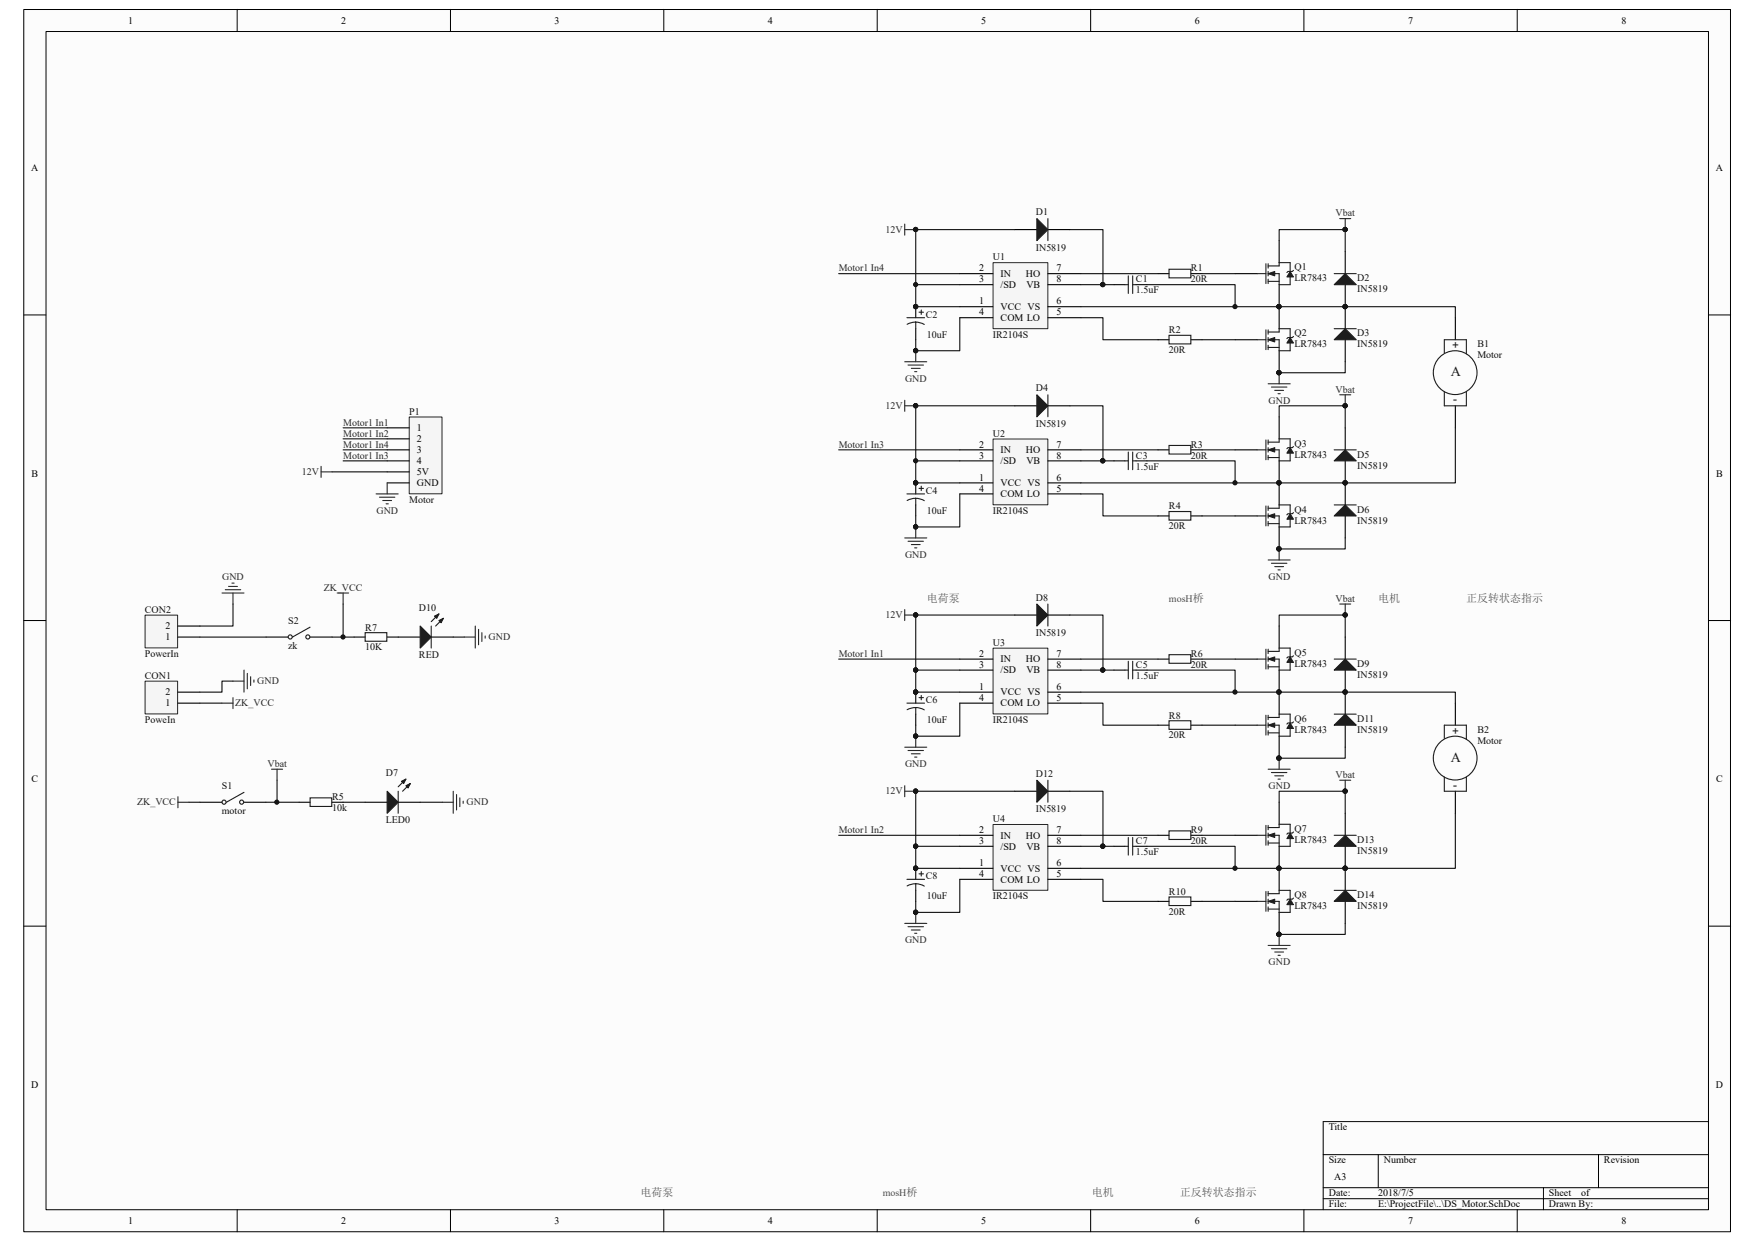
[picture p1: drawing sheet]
<svg xmlns="http://www.w3.org/2000/svg" width="297mm" height="210mm" viewBox="0 0 297 210" stroke-linecap="round" stroke-linejoin="round" font-family="sans-serif">
<path d="M4.1 1.7h288.8v206.7h-288.8z" fill="#fcfcfc"/>
<path d="M4 1.6h288.9v206.8h-288.9z" fill="none" stroke="#000" stroke-width=".17"/>
<path d="M7.8 5.4h281.3v199.3h-281.3z" fill="#fcfcfc"/>
<g fill="none" stroke="#000" stroke-width=".17">
<path d="M7.8 5.3h281.3v199.4h-281.3zM40.1 1.6v3.7M76.2 1.6v3.7M112.3 1.6v3.7M148.5 1.6v3.7M184.6 1.6v3.7M220.7 1.6v3.7M256.8 1.6v3.7M4 53.3h3.7M289.2 53.3h3.7M4 105h3.7M289.2 105h3.7"/>
<path d="M4 156.7h3.7M289.2 156.7h3.7M223.9 195.4h65.3M233.3 195.4v5.6M270.5 195.4v5.6M289.2 189.8h-65.3v14.9M40.1 204.7v3.7M76.2 204.7v3.7M112.3 204.7v3.7M148.5 204.7v3.7M184.6 204.7v3.7M220.7 204.7v3.7"/>
<path d="M223.9 201h65.3M223.9 202.9h65.3M256.8 204.7v3.7M261.2 201v3.7"/>
</g>
<path d="M24.6 115.3h5.5v5.5h-5.5z" fill="#f5f5f5"/>
<path d="M24.6 115.3h5.5v5.5h-5.5z" fill="none" stroke="#262626" stroke-width=".17"/>
<path d="M30.1 119h3.7M30.1 117.1h3.7" fill="none" stroke="#000" stroke-width=".19"/>
<path d="M39.4 115.3h1.9M41.3 113.4v3.7M41.9 114v2.6M42.4 114.5v1.5M43 115.1v.4" fill="none" stroke="#262626" stroke-width=".19"/>
<path d="M168.1 44.5h9.2v11.1h-9.2z" fill="#f5f5f5"/>
<path d="M168.1 44.4h9.2v11.2h-9.2z" fill="none" stroke="#262626" stroke-width=".17"/>
<g fill="none" stroke="#000" stroke-width=".19">
<path d="M171.8 38.9h3.7M177.3 38.9h3.8M162.4 46.3h5.6M162.4 48.2h5.6M162.4 51.9h5.6M162.4 53.8h5.6M177.3 46.3h5.6M177.3 48.2h5.6M177.3 51.9h5.6M177.3 53.8h5.6M188.5 48.2h1.9M192.3 48.2h1.8"/>
<path d="M196 46.3h1.8M196 57.5h1.8M201.6 46.3h1.8M201.6 57.5h1.8M209 46.3h3.8M209 57.5h3.8M216.5 40.7v3.7M216.5 48.2v7.4M216.5 59.4v3.7M227.7 42.6v3.7M227.7 48.2v7.4M227.7 57.5v3.7"/>
<path d="M246.3 53.8v3.7M246.3 68.7v3.7"/>
</g>
<g fill="none" stroke="#262626" stroke-width=".19">
<path d="M153.1 37.9v1.9M153.1 38.9h1.9M226.7 37h1.9M227.7 37v1.9M155 59.4v1.8M153.1 61.2h3.7M153.7 61.8h2.6M154.2 62.3h1.5M154.8 62.9h.4M214.6 64.9h3.7M215.2 65.5h2.6M215.7 66.1h1.5"/>
<path d="M216.3 66.6h.4M216.5 63.1v1.8"/>
</g>
<g fill="#0e0e0e" stroke="#0e0e0e" stroke-width=".17">
<circle cx="155" cy="59.3" r=".35"/>
<circle cx="155" cy="38.8" r=".35"/>
<circle cx="186.6" cy="48.2" r=".35"/>
<circle cx="209" cy="51.9" r=".35"/>
<circle cx="216.4" cy="51.9" r=".35"/>
<circle cx="216.4" cy="63.1" r=".35"/>
<circle cx="227.6" cy="51.9" r=".35"/>
<circle cx="227.6" cy="38.8" r=".35"/>
</g>
<path d="M141.9 46.3h20.5M182.9 53.8h3.8v3.7h9.3M182.9 46.3h13.1M186.7 48.2h1.8M194.1 48.2h14.9v3.7M203.4 46.3h5.6M203.4 57.5h5.6M227.7 61.2v1.9h-11.2" fill="none" stroke="#0e0e0e" stroke-width=".19"/>
<g fill="#1c1c1c" stroke="#1c1c1c" stroke-width=".19">
<path d="M175.5 37l1.8 1.9-1.8 1.8z"/>
<path d="M227.7 46.3l1.8 1.9h-3.7z"/>
<path d="M227.7 55.6l1.8 1.9h-3.7z"/>
</g>
<g fill="none" stroke="#1c1c1c" stroke-width=".19">
<path d="M177.3 37v3.7M190.4 48.2h.5M190.9 46.7v3M191.7 46.7v3M191.7 48.2h.6M197.8 45.6h3.7v1.4h-3.7zM197.8 56.7h3.7v1.5h-3.7zM212.8 57.5h1.4M212.8 46.3h1.4M214.2 44.6v3.4M214.2 55.8v3.4M214.6 46.3h1.9v1.9h1.8v-1.3"/>
<path d="M214.6 57.5h1.9v1.9h1.8v-1.3M214.6 45h1.9v-.6h1.8v1.5M214.6 47.6h1.9M214.6 56.2h1.9v-.6h1.8v1.5M214.6 44.6v.8M214.6 45.9v.8M214.6 47.2v.8M214.6 55.8v.8M214.6 57.1v.8M214.6 58.4v.8M214.6 58.8h1.9M218.9 45.8l-.2 .1h-.7l-.2 .2"/>
<path d="M218.9 56.9l-.2 .2h-.7l-.2 .2M225.8 46.3h3.7M225.8 55.6h3.7M244.4 59.7v-2.2h3.8v2.4M244.4 66.3v2.4h3.8v-2.4"/>
<circle cx="246.3" cy="63.1" r="3.7"/>
</g>
<g fill="#1c1c1c" stroke="#1c1c1c" stroke-width=".17">
<path d="M214.6 46.3l1.1-.4v.8z"/>
<path d="M218.3 45.9l.6 1h-1.1z"/>
<path d="M214.6 57.5l1.1-.4v.8z"/>
<path d="M218.3 57.1l.6 1h-1.1z"/>
</g>
<path d="M168.1 74.3h9.2v11.1h-9.2z" fill="#f5f5f5"/>
<path d="M168.1 74.3h9.2v11.1h-9.2z" fill="none" stroke="#262626" stroke-width=".17"/>
<g fill="none" stroke="#000" stroke-width=".19">
<path d="M162.4 76.1h5.6M162.4 78h5.6M171.8 68.7h3.7M177.3 76.1h5.6M177.3 78h5.6M177.3 68.7h3.8M188.5 78h1.9M192.3 78h1.8M196 76.1h1.8M201.6 76.1h1.8M209 76.1h3.8M216.5 70.5v3.8"/>
<path d="M216.5 78v7.4M227.7 72.4v3.7M227.7 78v7.4M162.4 81.7h5.6M162.4 83.6h5.6M177.3 81.7h5.6M177.3 83.6h5.6M196 87.3h1.8M201.6 87.3h1.8M209 87.3h3.8M216.5 89.2v3.7M227.7 87.3v3.7"/>
</g>
<g fill="none" stroke="#262626" stroke-width=".19">
<path d="M153.1 67.7v1.9M153.1 68.7h1.9M226.7 66.8h1.9M227.7 66.8v1.9M153.1 91h3.7M153.7 91.6h2.6M154.2 92.2h1.5M154.8 92.7h.4M155 89.2v1.8M214.6 94.8h3.7M215.2 95.3h2.6M215.7 95.9h1.5"/>
<path d="M216.3 96.4h.4M216.5 92.9v1.9"/>
</g>
<g fill="#0e0e0e" stroke="#0e0e0e" stroke-width=".17">
<circle cx="155" cy="89.2" r=".35"/>
<circle cx="155" cy="68.7" r=".35"/>
<circle cx="186.6" cy="78" r=".35"/>
<circle cx="209" cy="81.7" r=".35"/>
<circle cx="216.4" cy="81.7" r=".35"/>
<circle cx="216.4" cy="92.9" r=".35"/>
<circle cx="227.6" cy="81.7" r=".35"/>
<circle cx="227.6" cy="68.7" r=".35"/>
<circle cx="155" cy="78" r=".35"/>
<circle cx="155" cy="48.2" r=".35"/>
</g>
<g fill="#1c1c1c" stroke="#1c1c1c" stroke-width=".19">
<path d="M175.5 66.8l1.8 1.9-1.8 1.8z"/>
<path d="M225.8 78l1.9-1.9 1.8 1.9z"/>
<path d="M225.8 87.3l1.9-1.9 1.8 1.9z"/>
</g>
<g fill="none" stroke="#1c1c1c" stroke-width=".19">
<path d="M177.3 66.8v3.7M190.4 78h.5M190.9 76.5v3M191.7 76.5v3M191.7 78h.6M197.8 75.4h3.7v1.4h-3.7zM212.8 76.1h1.4M214.2 74.5v3.3M214.6 76.1h1.9v1.9h1.8v-1.3M214.6 74.8h1.9v-.5h1.8v1.5M214.6 77.4h1.9M214.6 74.5v.7"/>
<path d="M214.6 75.8v.7M214.6 77.1v.7M218.9 75.6l-.2 .2h-.7l-.2 .1M225.8 76.1h3.7M197.8 86.6h3.7v1.4h-3.7zM212.8 87.3h1.4M214.2 85.6v3.4M214.6 86h1.9v-.6h1.8v1.5M214.6 87.3h1.9v1.9h1.8v-1.3M214.6 85.6v.8M214.6 86.9v.8M214.6 88.2v.8"/>
<path d="M214.6 88.6h1.9M218.9 86.8l-.2 .1h-.7l-.2 .2M225.8 85.4h3.7"/>
</g>
<path d="M155 48.2h7.4M182.9 51.9h63.4v1.9M155 78h7.4M182.9 76.1h13.1M186.7 78h1.8M194.1 78h14.9v3.7M203.4 76.1h5.6M246.3 72.4v9.3h-63.4M182.9 83.6h3.8v3.7h9.3M203.4 87.3h5.6M227.7 91v1.9h-11.2" fill="none" stroke="#0e0e0e" stroke-width=".19"/>
<g fill="#1c1c1c" stroke="#1c1c1c" stroke-width=".17">
<path d="M214.6 76.1l1.1-.3v.7z"/>
<path d="M218.3 75.8l.6 .9h-1.1z"/>
<path d="M214.6 87.3l1.1-.4v.8z"/>
<path d="M218.3 86.9l.6 1h-1.1z"/>
</g>
<path d="M168.1 109.7h9.2v11.1h-9.2z" fill="#f5f5f5"/>
<path d="M168.1 109.7h9.2v11.1h-9.2z" fill="none" stroke="#262626" stroke-width=".17"/>
<g fill="none" stroke="#000" stroke-width=".19">
<path d="M162.4 111.5h5.6M162.4 113.4h5.6M162.4 117.1h5.6M162.4 119h5.6M171.8 104.1h3.7M177.3 111.5h5.6M177.3 113.4h5.6M177.3 117.1h5.6M177.3 119h5.6M177.3 104.1h3.8M188.5 113.4h1.9M192.3 113.4h1.8"/>
<path d="M196 111.5h1.8M201.6 111.5h1.8M209 111.5h3.8M216.5 105.9v3.8M216.5 113.4v7.5M227.7 107.8v3.7M227.7 113.4v7.5M246.3 119v3.7M196 122.7h1.8M201.6 122.7h1.8M209 122.7h3.8M216.5 124.6v3.7"/>
<path d="M227.7 122.7v3.7M246.3 133.9v3.7"/>
</g>
<g fill="none" stroke="#262626" stroke-width=".19">
<path d="M153.1 103.2v1.8M153.1 104.1h1.9M226.7 102.2h1.9M227.7 102.2v1.9M153.1 126.4h3.7M153.7 127h2.6M154.2 127.6h1.5M154.8 128.1h.4M155 124.6v1.8M214.6 130.2h3.7M215.2 130.7h2.6M215.7 131.3h1.5"/>
<path d="M216.3 131.9h.4M216.5 128.3v1.9"/>
</g>
<g fill="#0e0e0e" stroke="#0e0e0e" stroke-width=".17">
<circle cx="155" cy="124.6" r=".35"/>
<circle cx="155" cy="104.1" r=".35"/>
<circle cx="209" cy="117.1" r=".35"/>
<circle cx="216.4" cy="117.1" r=".35"/>
<circle cx="216.4" cy="128.3" r=".35"/>
<circle cx="227.6" cy="117.1" r=".35"/>
<circle cx="227.6" cy="104.1" r=".35"/>
</g>
<path d="M141.9 111.5h20.5M182.9 119h3.8v3.7h9.3M182.9 111.5h13.1M194.1 113.4h14.9v3.7M203.4 111.5h5.6M203.4 122.7h5.6M227.7 126.4v1.9h-11.2" fill="none" stroke="#0e0e0e" stroke-width=".19"/>
<g fill="#1c1c1c" stroke="#1c1c1c" stroke-width=".19">
<path d="M175.5 102.2l1.8 1.9-1.8 1.8z"/>
<path d="M225.8 113.4l1.9-1.9 1.8 1.9z"/>
<path d="M225.8 122.7l1.9-1.8 1.8 1.8z"/>
</g>
<g fill="none" stroke="#1c1c1c" stroke-width=".19">
<path d="M177.3 102.2v3.7M190.4 113.4h.5M190.9 111.9v3M191.7 111.9v3M191.7 113.4h.6M197.8 110.8h3.7v1.4h-3.7zM212.8 111.5h1.4M214.2 109.9v3.3M214.6 111.5h1.9v1.9h1.8v-1.3M214.6 110.2h1.9v-.5h1.8v1.5M214.6 112.8h1.9M214.6 109.9v.7"/>
<path d="M214.6 111.2v.7M214.6 112.5v.7M218.9 111l-.2 .2h-.7l-.2 .2M225.8 111.5h3.7M197.8 122h3.7v1.4h-3.7zM212.8 122.7h1.4M214.2 121v3.4M214.6 122.7h1.9v1.9h1.8v-1.3M214.6 121.4h1.9v-.5h1.8v1.4M214.6 121v.8M214.6 122.3v.8M214.6 123.7v.7"/>
<path d="M214.6 124h1.9M218.9 122.2l-.2 .1h-.7l-.2 .2M225.8 120.9h3.7M244.4 125v-2.3h3.8v2.4M244.4 131.5v2.4h3.8v-2.4"/>
<circle cx="246.3" cy="128.3" r="3.7"/>
</g>
<g fill="#1c1c1c" stroke="#1c1c1c" stroke-width=".17">
<path d="M214.6 111.5l1.1-.3v.7z"/>
<path d="M218.3 111.2l.6 .9h-1.1z"/>
<path d="M214.6 122.7l1.1-.4v.8z"/>
<path d="M218.3 122.3l.6 1h-1.1z"/>
</g>
<path d="M168.1 139.6h9.2v11.1h-9.2z" fill="#f5f5f5"/>
<path d="M168.1 139.5h9.2v11.2h-9.2z" fill="none" stroke="#262626" stroke-width=".17"/>
<g fill="none" stroke="#000" stroke-width=".19">
<path d="M155 51.9v1.9M155 55.6v1.9M155 81.7v1.9M155 85.4v1.9M155 117.1v1.9M155 120.9v1.8M171.8 133.9h3.7M177.3 133.9h3.8M216.5 135.8v3.7M227.7 137.6v3.8M155 146.9v1.9M155 150.7v1.8"/>
<path d="M162.4 141.4h5.6M162.4 143.2h5.6M162.4 146.9h5.6M162.4 148.8h5.6M177.3 141.4h5.6M177.3 143.2h5.6M177.3 146.9h5.6M177.3 148.8h5.6M188.5 143.2h1.9M192.3 143.2h1.8M196 141.4h1.8M196 152.5h1.8"/>
<path d="M201.6 141.4h1.8M201.6 152.5h1.8M209 141.4h3.8M209 152.5h3.8M216.5 143.2v7.5M216.5 154.4v3.7M227.7 143.2v7.5M227.7 152.5v3.8"/>
</g>
<g fill="none" stroke="#262626" stroke-width=".19">
<path d="M153.1 133v1.8M153.1 133.9h1.9M226.7 132h1.9M227.7 132v1.9M153.1 156.3h3.7M153.7 156.8h2.6M154.2 157.4h1.5M154.8 157.9h.4M155 154.4v1.9M214.6 160h3.7M216.5 158.1v1.9M215.2 160.6h2.6"/>
<path d="M215.7 161.1h1.5M216.3 161.7h.4"/>
</g>
<g fill="#0e0e0e" stroke="#0e0e0e" stroke-width=".17">
<circle cx="155" cy="154.4" r=".35"/>
<circle cx="155" cy="133.9" r=".35"/>
<circle cx="209" cy="146.9" r=".35"/>
<circle cx="216.4" cy="146.9" r=".35"/>
<circle cx="216.4" cy="158.1" r=".35"/>
<circle cx="227.6" cy="146.9" r=".35"/>
<circle cx="227.6" cy="133.9" r=".35"/>
<circle cx="186.6" cy="113.4" r=".35"/>
<circle cx="186.6" cy="143.2" r=".35"/>
<circle cx="155" cy="51.9" r=".35"/>
<circle cx="155" cy="81.7" r=".35"/>
<circle cx="155" cy="117.1" r=".35"/>
<circle cx="155" cy="146.9" r=".35"/>
</g>
<g fill="#1c1c1c" stroke="#1c1c1c" stroke-width=".19">
<path d="M175.5 132l1.8 1.9-1.8 1.9z"/>
<path d="M225.8 143.2l1.9-1.8 1.8 1.8z"/>
<path d="M227.7 150.7l1.8 1.8h-3.7z"/>
</g>
<g fill="none" stroke="#1c1c1c" stroke-width=".19">
<path d="M153.5 53.8h3M155 54.5v1.1M155 54.5l.7 .1 .7 .3M155 54.5l-.8 .1-.7 .3M155.5 52.8h.8M155.9 52.5v.7M153.5 83.6h3M155 84.3v1.1M155 84.3l.7 .1 .7 .3M155 84.3l-.8 .1-.7 .3M155.5 82.7h.8M155.9 82.3v.7"/>
<path d="M153.5 119h3M155 119.7v1.2M155 119.7l.7 .1 .7 .3M155 119.7l-.8 .1-.7 .3M155.5 118.1h.8M155.9 117.7v.7M177.3 132v3.8M214.2 139.7v3.3M214.6 139.7v.7M153.5 148.8h3M155 149.6v1.1M155 149.6l.7 .1 .7 .3"/>
<path d="M155 149.6l-.8 .1-.7 .2M155.5 147.9h.8M155.9 147.5v.8M190.4 143.2h.5M190.9 141.7v3M191.7 141.7v3M191.7 143.2h.6M197.8 140.6h3.7v1.5h-3.7zM197.8 151.8h3.7v1.4h-3.7zM212.8 141.4h1.4M212.8 152.5h1.4M214.2 150.9v3.3"/>
<path d="M214.6 141.4h1.9v1.8h1.8v-1.3M214.6 140.1h1.9v-.6h1.8v1.5M214.6 142.7h1.9M214.6 151.2h1.9v-.5h1.8v1.5M214.6 152.5h1.9v1.9h1.8v-1.3M214.6 141v.7M214.6 142.3v.7M214.6 150.9v.7M214.6 152.2v.7M214.6 153.5v.7M214.6 153.8h1.9M218.9 140.8l-.2 .2h-.7l-.2 .2"/>
<path d="M218.9 152l-.2 .2h-.7l-.2 .2M225.8 141.4h3.7M225.8 150.7h3.7"/>
</g>
<path d="M141.9 76.1h20.5M182.9 117.1h63.4v1.9M186.7 113.4h1.8M246.3 137.6v9.3h-63.4M141.9 141.4h20.5M182.9 148.8h3.8v3.7h9.3M182.9 141.4h13.1M186.7 143.2h1.8M194.1 143.2h14.9v3.7M203.4 141.4h5.6M203.4 152.5h5.6M227.7 156.3v1.8h-11.2" fill="none" stroke="#0e0e0e" stroke-width=".19"/>
<g fill="#1c1c1c" stroke="#1c1c1c" stroke-width=".17">
<path d="M214.6 141.4l1.1-.4v.7z"/>
<path d="M218.3 141l.6 .9h-1.1z"/>
<path d="M214.6 152.5l1.1-.3v.7z"/>
<path d="M218.3 152.2l.6 .9h-1.1z"/>
</g>
<path d="M69.3 70.6h5.5v13h-5.5z" fill="#f5f5f5"/>
<path d="M69.3 70.6h5.5v13h-5.5z" fill="none" stroke="#262626" stroke-width=".17"/>
<g fill="none" stroke="#000" stroke-width=".19">
<path d="M65.5 72.4h3.7M65.5 74.3h3.7M65.5 76.1h3.7M65.5 78h3.7M65.5 79.9h3.7M65.5 81.7h3.7M45 107.8h3.7M52.5 107.8h3.7M59.9 107.8h1.9M65.5 107.8h5.6M73 107.8h3.7M33.8 135.8h3.8"/>
<path d="M41.3 135.8h3.7M50.6 135.8h1.9M56.2 135.8h1.9M61.8 135.8h3.7M67.4 135.8h3.7"/>
</g>
<g fill="none" stroke="#262626" stroke-width=".19">
<path d="M54.3 78.9v1.9M54.3 79.9h1.9M63.7 83.6h3.7M64.2 84.1h2.6M64.8 84.7h1.5M65.3 85.3h.4M65.5 81.7v1.9M78.6 107.8h1.8M80.4 105.9v3.8M81 106.5v2.6M81.5 107.1v1.5M82.1 107.6v.4"/>
<path d="M74.8 135.8h1.9M76.7 133.9v3.7M77.3 134.5v2.6M77.8 135v1.5M78.4 135.6v.4"/>
</g>
<g fill="none" stroke="#0e0e0e" stroke-width=".19">
<path d="M171.8 38.9h-16.8v13h7.4M56.2 79.9h9.3M58.1 72.4h7.4M58.1 74.3h7.4M58.1 76.1h7.4M58.1 78h7.4M171.8 68.7h-16.8v13h7.4M56.2 107.8h3.7M155 113.4h7.4M162.4 119v5.6h-7.4v-1.9M171.8 104.1h-16.8v13h7.4M181.1 104.1h5.6v9.3h-3.8"/>
<path d="M45 135.8h5.6M46.9 132v3.8M58.1 135.8h3.7M71.1 135.8h3.7M171.8 133.9h-16.8v9.3h7.4M216.5 135.8v-1.9h11.2v3.7"/>
</g>
<g fill="none" stroke="#1c1c1c" stroke-width=".19">
<path d="M52.5 106.1l-3 1.7M61.8 107.1h3.7v1.4h-3.7zM73 105.9v3.8M74.3 103.9l-1.3 1.3M75 104.6l-1.3 1.3M41.3 134.1l-3 1.7M52.5 135h3.6v1.5h-3.6zM67.4 133.9v3.7M68.7 131.9l-1.3 1.3M69.4 132.6l-1.3 1.3"/>
<circle cx="49.1" cy="107.8" r=".35"/>
<circle cx="52.1" cy="107.8" r=".35"/>
<circle cx="37.9" cy="135.7" r=".35"/>
<circle cx="40.9" cy="135.7" r=".35"/>
</g>
<g fill="#0e0e0e" stroke="#0e0e0e" stroke-width=".17">
<circle cx="155" cy="104.1" r=".35"/>
<circle cx="155" cy="113.4" r=".35"/>
<circle cx="155" cy="117.1" r=".35"/>
<circle cx="155" cy="124.6" r=".35"/>
<circle cx="186.6" cy="113.4" r=".35"/>
<circle cx="227.6" cy="133.9" r=".35"/>
<circle cx="155" cy="51.9" r=".35"/>
<circle cx="155" cy="38.8" r=".35"/>
<circle cx="155" cy="81.7" r=".35"/>
<circle cx="155" cy="68.7" r=".35"/>
<circle cx="155" cy="133.9" r=".35"/>
<circle cx="155" cy="143.2" r=".35"/>
<circle cx="46.8" cy="135.7" r=".35"/>
</g>
<g fill="#1c1c1c" stroke="#1c1c1c" stroke-width=".19">
<path d="M65.5 133.9l1.9 1.9-1.9 1.8z"/>
<path d="M68.7 133l.7-.4-.3 .7z"/>
<path d="M67.9 132.2l.8-.3-.4 .7z"/>
<path d="M71.1 105.9l1.9 1.9-1.9 1.9z"/>
<path d="M74.3 105l.7-.4-.3 .8z"/>
<path d="M73.5 104.3l.8-.4-.4 .7z"/>
</g>
<path d="M24.6 104.1h5.5v5.5h-5.5z" fill="#f5f5f5"/>
<path d="M24.6 104.1h5.5v5.5h-5.5z" fill="none" stroke="#262626" stroke-width=".17"/>
<path d="M30.1 107.8h3.7M30.1 105.9h3.7" fill="none" stroke="#000" stroke-width=".19"/>
<g fill="none" stroke="#0e0e0e" stroke-width=".19">
<path d="M181.1 38.9h5.6v9.3h-3.8M162.4 53.8v5.6h-7.4v-1.9M216.5 40.7v-1.8h11.2v3.7M181.1 68.7h5.6v9.3h-3.8M216.5 70.5v-1.8h11.2v3.7M162.4 83.6v5.6h-7.4v-1.9M33.8 107.8h11.2M33.8 119h3.8M39.4 102.2v3.7h-5.6M39.4 115.3h-1.8v1.8h-3.8M58.1 102.2v5.6M76.7 107.8h1.9"/>
<path d="M216.5 105.9v-1.8h11.2v3.7M32 135.8h1.8M181.1 133.9h5.6v9.3h-3.8M155 143.2v3.7h7.4M162.4 148.8v5.6h-7.4v-1.9"/>
</g>
<g fill="none" stroke="#262626" stroke-width=".19">
<path d="M38.1 99.8h2.6M38.7 99.2h1.5M39.2 98.7h.4M37.6 100.4h3.7M37.6 119h1.8M39.4 100.4v1.8M39.4 118.1v1.8M57.1 100.4h1.9M58.1 100.4v1.8M30.1 134.8v1.9M30.1 135.8h1.9M46 130.2h1.8"/>
<path d="M46.9 130.2v1.8"/>
</g>
<g fill="#0e0e0e" stroke="#0e0e0e" stroke-width=".17">
<circle cx="58" cy="107.8" r=".35"/>
<circle cx="155" cy="59.3" r=".35"/>
<circle cx="186.6" cy="48.2" r=".35"/>
<circle cx="227.6" cy="38.8" r=".35"/>
<circle cx="227.6" cy="68.7" r=".35"/>
<circle cx="155" cy="89.2" r=".35"/>
<circle cx="186.6" cy="78" r=".35"/>
<circle cx="186.6" cy="143.2" r=".35"/>
<circle cx="227.6" cy="104.1" r=".35"/>
<circle cx="155" cy="154.4" r=".35"/>
<circle cx="155" cy="146.9" r=".35"/>
<circle cx="155" cy="143.2" r=".35"/>
</g>
<g font-size="2.4" fill="#1c1c1c">
<text x="245.5" y="63.7">A</text>
<text x="245.5" y="128.9">A</text>
</g>
<g font-size="2" fill="#1c1c1c">
<text x="245.7" y="59.1">+</text>
<text x="245.9" y="68.2">-</text>
<text x="245.7" y="124.3">+</text>
<text x="245.9" y="133.5">-</text>
</g>
<g font-size="1.9" fill="#4c4c4c">
<text x="156.8" y="101.9">电荷泵</text>
<text x="233.2" y="101.9">电机</text>
<text x="248.1" y="101.9">正反转状态指示</text>
<text x="108.4" y="202.5">电荷泵</text>
<text x="184.8" y="202.5">电机</text>
<text x="199.7" y="202.5">正反转状态指示</text>
</g>
<g font-size="1.7">
<text x="21.7" y="4">1</text>
<text x="57.7" y="4">2</text>
<text x="93.9" y="4">3</text>
<text x="130" y="4">4</text>
<text x="166.1" y="4">5</text>
<text x="202.2" y="4">6</text>
<text x="238.3" y="4">7</text>
<text x="274.4" y="4">8</text>
<text x="5.3" y="29">A</text>
<text x="290.4" y="29">A</text>
<text x="165.7" y="45.9">2</text>
<text x="165.7" y="47.8">3</text>
<text x="169.3" y="46.9">IN</text>
<text x="173.6" y="46.9">HO</text>
<text x="178.8" y="45.9">7</text>
<text x="178.8" y="47.8">8</text>
<text x="165.7" y="51.5">1</text>
<text x="165.7" y="53.4">4</text>
<text x="169.3" y="48.7">/SD</text>
<text x="169.3" y="52.5">VCC VS</text>
<text x="173.7" y="48.7">VB</text>
<text x="178.8" y="51.5">6</text>
<text x="178.8" y="53.4">5</text>
<text x="169.3" y="54.3">COM LO</text>
<text x="70.6" y="73">1</text>
<text x="70.6" y="74.8">2</text>
<text x="70.6" y="76.7">3</text>
<text x="165.7" y="75.8">2</text>
<text x="165.7" y="77.6">3</text>
<text x="169.3" y="76.7">IN</text>
<text x="173.6" y="76.7">HO</text>
<text x="178.8" y="75.8">7</text>
<text x="178.8" y="77.6">8</text>
<text x="5.3" y="80.6">B</text>
<text x="70.6" y="78.6">4</text>
<text x="70.6" y="80.4">5V</text>
<text x="70.6" y="82.3">GND</text>
<text x="165.7" y="81.4">1</text>
<text x="165.7" y="83.2">4</text>
<text x="169.3" y="78.6">/SD</text>
<text x="169.3" y="82.3">VCC VS</text>
<text x="173.7" y="78.6">VB</text>
<text x="178.8" y="81.4">6</text>
<text x="178.8" y="83.2">5</text>
<text x="290.4" y="80.6">B</text>
<text x="169.3" y="84.2">COM LO</text>
<text x="28" y="106.5">2</text>
<text x="28" y="108.4">1</text>
<text x="165.7" y="111.2">2</text>
<text x="165.7" y="113">3</text>
<text x="169.3" y="112.1">IN</text>
<text x="169.3" y="114">/SD</text>
<text x="173.6" y="112.1">HO</text>
<text x="173.7" y="114">VB</text>
<text x="178.8" y="111.2">7</text>
<text x="178.8" y="113">8</text>
<text x="28" y="119.5">1</text>
<text x="28" y="117.7">2</text>
<text x="165.7" y="116.8">1</text>
<text x="165.7" y="118.6">4</text>
<text x="169.3" y="117.7">VCC VS</text>
<text x="169.3" y="119.5">COM LO</text>
<text x="178.8" y="116.8">6</text>
<text x="178.8" y="118.6">5</text>
<text x="5.3" y="132.4">C</text>
<text x="290.4" y="132.4">C</text>
<text x="165.7" y="141">2</text>
<text x="165.7" y="142.9">3</text>
<text x="169.3" y="141.9">IN</text>
<text x="169.3" y="143.8">/SD</text>
<text x="173.6" y="141.9">HO</text>
<text x="173.7" y="143.8">VB</text>
<text x="178.8" y="141">7</text>
<text x="178.8" y="142.9">8</text>
<text x="165.7" y="146.6">1</text>
<text x="165.7" y="148.5">4</text>
<text x="169.3" y="147.5">VCC VS</text>
<text x="169.3" y="149.4">COM LO</text>
<text x="178.8" y="146.6">6</text>
<text x="178.8" y="148.5">5</text>
<text x="5.3" y="184.1">D</text>
<text x="290.4" y="184.1">D</text>
<text x="224.9" y="191.3">Title</text>
<text x="224.9" y="196.9">Size</text>
<text x="234.2" y="196.9">Number</text>
<text x="271.4" y="196.9">Revision</text>
<text x="224.9" y="202.5">Date:</text>
<text x="225.8" y="199.7">A3</text>
<text x="233.3" y="202.5">2018/7/5</text>
<text x="262.1" y="202.5">Sheet</text>
<text x="267.6" y="202.5">of</text>
<text x="21.7" y="207.1">1</text>
<text x="57.7" y="207.1">2</text>
<text x="93.9" y="207.1">3</text>
<text x="130" y="207.1">4</text>
<text x="166.1" y="207.1">5</text>
<text x="202.2" y="207.1">6</text>
<text x="224.9" y="204.3">File:</text>
<text x="233.3" y="204.3">E:\ProjectFile\..\DS_Motor.SchDoc</text>
<text x="238.3" y="207.1">7</text>
<text x="262.1" y="204.3">Drawn By:</text>
<text x="274.4" y="207.1">8</text>
</g>
<g font-size="1.7" fill="#262626">
<text x="149.9" y="39.4">12V</text>
<text x="226" y="36.6">Vbat</text>
<text x="141.9" y="45.9">Motor1 In4</text>
<text x="153.2" y="64.6">GND</text>
<text x="149.9" y="69.3">12V</text>
<text x="214.7" y="68.3">GND</text>
<text x="226" y="66.5">Vbat</text>
<text x="58.1" y="73.9">Motor1 In2</text>
<text x="58.1" y="72.1">Motor1 In1</text>
<text x="58.1" y="77.6">Motor1 In3</text>
<text x="58.1" y="75.8">Motor1 In4</text>
<text x="141.9" y="75.8">Motor1 In3</text>
<text x="51.1" y="80.4">12V</text>
<text x="63.7" y="87">GND</text>
<text x="153.2" y="94.4">GND</text>
<text x="37.6" y="98.1">GND</text>
<text x="54.8" y="100">ZK_VCC</text>
<text x="214.7" y="98.1">GND</text>
<text x="226" y="101.9">Vbat</text>
<text x="149.9" y="104.6">12V</text>
<text x="82.7" y="108.4">GND</text>
<text x="141.9" y="111.2">Motor1 In1</text>
<text x="39.8" y="119.5">ZK_VCC</text>
<text x="43.5" y="115.8">GND</text>
<text x="45.3" y="129.8">Vbat</text>
<text x="153.2" y="129.8">GND</text>
<text x="226" y="131.7">Vbat</text>
<text x="23.2" y="136.3">ZK_VCC</text>
<text x="79" y="136.3">GND</text>
<text x="149.9" y="134.5">12V</text>
<text x="214.7" y="133.5">GND</text>
<text x="141.9" y="141">Motor1 In2</text>
<text x="153.2" y="159.6">GND</text>
<text x="214.7" y="163.4">GND</text>
</g>
<g font-size="1.7" fill="#0e0e0e">
<text x="175.3" y="36.4">D1</text>
<text x="168" y="44.1">U1</text>
<text x="175.3" y="42.4">IN5819</text>
<text x="192.2" y="47.8">C1</text>
<text x="201.5" y="47.8">20R</text>
<text x="201.5" y="45.9">R1</text>
<text x="219.1" y="45.8">Q1</text>
<text x="219.1" y="47.6">LR7843</text>
<text x="229.7" y="47.6">D2</text>
<text x="156.7" y="53.8">C2</text>
<text x="192.2" y="49.7">1.5uF</text>
<text x="229.7" y="49.5">IN5819</text>
<text x="156.8" y="57.1">10uF</text>
<text x="168" y="57.1">IR2104S</text>
<text x="197.8" y="59.7">20R</text>
<text x="197.8" y="56.4">R2</text>
<text x="219.1" y="56.9">Q2</text>
<text x="219.1" y="58.8">LR7843</text>
<text x="229.7" y="56.9">D3</text>
<text x="229.7" y="58.8">IN5819</text>
<text x="250" y="58.8">B1</text>
<text x="250" y="60.7">Motor</text>
<text x="69.3" y="70.2">P1</text>
<text x="175.3" y="66.3">D4</text>
<text x="168" y="73.9">U2</text>
<text x="175.3" y="72.2">IN5819</text>
<text x="192.2" y="77.6">C3</text>
<text x="201.5" y="77.6">20R</text>
<text x="201.5" y="75.8">R3</text>
<text x="219.1" y="75.6">Q3</text>
<text x="219.1" y="77.4">LR7843</text>
<text x="229.7" y="77.4">D5</text>
<text x="156.7" y="83.6">C4</text>
<text x="192.2" y="79.5">1.5uF</text>
<text x="229.7" y="79.3">IN5819</text>
<text x="69.3" y="85.1">Motor</text>
<text x="156.8" y="87">10uF</text>
<text x="168" y="87">IR2104S</text>
<text x="197.8" y="89.6">20R</text>
<text x="197.8" y="86.2">R4</text>
<text x="219.1" y="86.7">Q4</text>
<text x="219.1" y="88.6">LR7843</text>
<text x="229.7" y="86.7">D6</text>
<text x="229.7" y="88.6">IN5819</text>
<text x="175.3" y="101.7">D8</text>
<text x="24.5" y="103.7">CON2</text>
<text x="48.8" y="105.6">S2</text>
<text x="61.8" y="106.7">R7</text>
<text x="70.9" y="103.3">D10</text>
<text x="175.3" y="107.7">IN5819</text>
<text x="24.5" y="111.2">PowerIn</text>
<text x="48.8" y="109.9">zk</text>
<text x="61.8" y="110.1">10K</text>
<text x="70.9" y="111.4">RED</text>
<text x="168" y="109.3">U3</text>
<text x="192.2" y="113">C5</text>
<text x="201.5" y="113">20R</text>
<text x="201.5" y="111.2">R6</text>
<text x="219.1" y="111">Q5</text>
<text x="219.1" y="112.9">LR7843</text>
<text x="229.7" y="112.9">D9</text>
<text x="24.5" y="114.9">CON1</text>
<text x="156.7" y="119">C6</text>
<text x="192.2" y="114.9">1.5uF</text>
<text x="229.7" y="114.7">IN5819</text>
<text x="24.5" y="122.3">PoweIn</text>
<text x="156.8" y="122.3">10uF</text>
<text x="168" y="122.3">IR2104S</text>
<text x="197.8" y="125">20R</text>
<text x="197.8" y="121.6">R8</text>
<text x="219.1" y="122.2">Q6</text>
<text x="219.1" y="124">LR7843</text>
<text x="229.7" y="122.2">D11</text>
<text x="229.7" y="124">IN5819</text>
<text x="250" y="124">B2</text>
<text x="250" y="125.9">Motor</text>
<text x="65.3" y="131.3">D7</text>
<text x="175.3" y="131.5">D12</text>
<text x="37.5" y="133.5">S1</text>
<text x="37.5" y="137.8">motor</text>
<text x="56.2" y="137.3">10k</text>
<text x="56.2" y="135.4">R5</text>
<text x="175.3" y="137.5">IN5819</text>
<text x="65.3" y="139.3">LED0</text>
<text x="168" y="139.1">U4</text>
<text x="192.2" y="142.9">C7</text>
<text x="201.5" y="142.9">20R</text>
<text x="201.5" y="141">R9</text>
<text x="219.1" y="140.8">Q7</text>
<text x="219.1" y="142.7">LR7843</text>
<text x="229.7" y="142.7">D13</text>
<text x="156.7" y="148.8">C8</text>
<text x="192.2" y="144.7">1.5uF</text>
<text x="229.7" y="144.5">IN5819</text>
<text x="156.8" y="152.2">10uF</text>
<text x="168" y="152.2">IR2104S</text>
<text x="197.8" y="154.8">20R</text>
<text x="197.8" y="151.4">R10</text>
<text x="219.1" y="152">Q8</text>
<text x="219.1" y="153.8">LR7843</text>
<text x="229.7" y="152">D14</text>
<text x="229.7" y="153.8">IN5819</text>
</g>
<g font-size="1.7" fill="#4c4c4c">
<text x="197.8" y="101.9">mosH桥</text>
<text x="149.4" y="202.5">mosH桥</text>
</g>
</svg>
